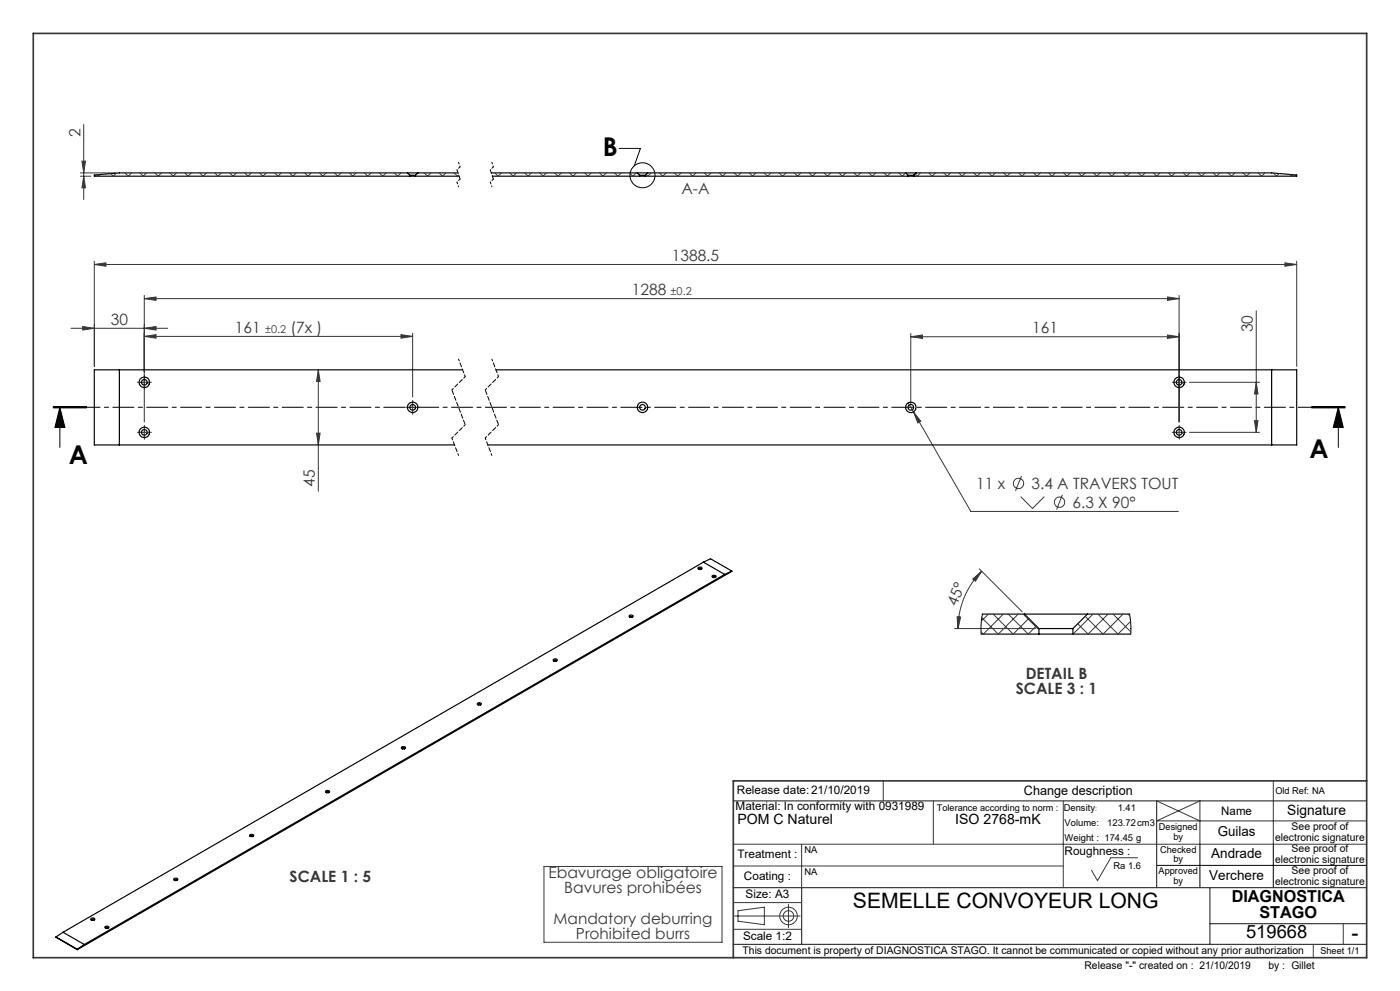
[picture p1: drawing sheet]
<svg xmlns="http://www.w3.org/2000/svg" width="420mm" height="297mm" viewBox="0 0 420 297" stroke-linecap="round" stroke-linejoin="round" font-family="sans-serif">
<g fill="none" stroke="#373737" stroke-width=".3">
<path d="M25.1 37.3v22.5M24.1 52.8h3.2M24.1 51.8h10.7M24.6 48.3h1l-.5 3.5zM25.1 52.8l.5 3.5h-1zM28.3 79.3l3.5-.5v1zM28.3 78.3v31.5M28.3 79.3h360.7M385.5 78.8l3.5 .5-3.5 .5zM389 78.3v31.5M21.3 98.4h29M24.8 97.9l3.5 .5-3.5 .5z"/>
<path d="M43.3 98.4l3.5-.5v1zM43.3 89.5l3.5-.5v1zM43.3 88.5v38M43.3 89.5h310.4M123.8 99.8v19.2M273.2 99.9v21.2M350.2 89l3.5 .5-3.5 .5zM353.7 88.5v38M376.9 93.1v36.5M42.1 114.6h2.5M43.3 100.8l3.5-.5v1zM43.3 100.8h80.5"/>
<path d="M95.5 110.8l.5 3.5h-1zM95.5 110.8v36.4M120.3 100.3l3.5 .5-3.5 .5zM273.2 100.9l3.6-.5v1zM273.2 100.9h80.5M350.2 100.4l3.5 .5-3.5 .5zM352.5 114.6h2.5M356.8 114.6h21.1M376.9 114.6l.5 3.5h-1.1zM42.1 129.6h2.5M43.3 128.3v2.5M95 129.8h1l-.5 3.5z"/>
<path d="M122.6 122.1h2.5M123.8 120.8v2.5M272.5 120.7l1.5 2.7M274 123.4l2.2 2.8-.9 .5zM274 123.4l17.3 29.9h62.2M352.5 129.6h2.5M353.7 128.3v2.5M356.8 129.6h21.1M376.3 126.1h1.1l-.5 3.5zM306.2 148.8l3.5 3.6 3.6-3.6M306.5 142.7l-1.8 4.4M318.7 148.3l-1.7 4.4"/>
<path d="M291.8 173.5l2.7-2.3-1.9 3zM293.8 170.5l12.8 12.8M294.5 171.2a24.4 24.4 0 0 0-7.1 17.2M286.4 188.4h24.3M287.1 184.9h1.1l-.8 3.5zM265 234v6M382 234v19M163.2 259.7h53.4v22.7h-53.4zM220 253h190M220 259.5h99M240.5 253v13M280 240v13"/>
<path d="M319 240v26M341.3 257.1h-8.1l-4 6.8-1.8-3.1M347 240l13 6M410 246h-63l13-6v13M220 278.5h20.5M220 270.5h20.5M220.3 274.5h19.7M221.4 272.9l7.9-1v5.2l-7.9-1zM236.5 271v7M403 276.8v6.2M394 283v4"/>
<circle cx="305.6" cy="144.9" r="1.56"/>
<circle cx="317.8" cy="150.5" r="1.56"/>
<circle cx="236.5" cy="274.5" r="1.58"/>
<circle cx="236.6" cy="274.5" r="2.63"/>
</g>
<g fill="none" stroke="#000" stroke-width=".3">
<path d="M185.8 44.5h6.3l-1.8 5.2M16 122.2h10zM16 122.1h10M16 121.9h10M18 122.1l1.5 6h-3zM18 122.1v12M393.5 122.1h10M393.5 121.9h10M393.5 122.2h10M401.5 122.1l1.5 6h-3zM401.5 122.1v12M347 259.4h63"/>
<path d="M360 253v13M382 253v13"/>
<circle cx="192.7" cy="52.5" r="3.8"/>
</g>
<path d="M403.5 122.1h-387.5" fill="none" stroke="#000" stroke-width=".3" stroke-dasharray="6.3 1.3 1.3 1.3" stroke-dashoffset="2.5"/>
<path d="M137.1 54.6l.5 1.4M137.6 48.6l.4 1.4M147.1 54.6l.5 1.4M147.6 48.6l.4 1.4M137.6 107.6l2 5.2M139.6 112.8l-4 4M147.6 107.6l2 5.2M149.6 112.8l-4 4M135.6 131.3l2 5.2M139.6 127.3l-4 4M145.6 131.3l2 5.2M149.6 127.3l-4 4" fill="none" stroke="#000" stroke-width=".3" stroke-dasharray="1.3 .6" stroke-dashoffset=".7"/>
<path d="M135.6 116.8l4 10.5M145.6 116.8l4 10.5" fill="none" stroke="#000" stroke-width=".3" stroke-dasharray="1.3 .6" stroke-dashoffset="-.2"/>
<path d="M138 50l-.9 .9M138 53.7l-.9 .9M148 50l-.9 .9M148 53.7l-.9 .9" fill="none" stroke="#000" stroke-width=".3" stroke-dasharray="1.3 .6" stroke-dashoffset=".6"/>
<path d="M137.1 50.9l.9 2.8M147.1 50.9l.9 2.8" fill="none" stroke="#000" stroke-width=".3" stroke-dasharray="1.3 .6" stroke-dashoffset=".1"/>
<g fill="none" stroke="#373737" stroke-width=".3" stroke-dasharray="30.5 1.3 1.3 1.3">
<path d="M42.1 114.6h-.9M43.3 113.3v-.8M43.3 115.8v.9M44.6 114.6h.8M352.5 114.6h-.8M353.8 113.3v-.8M353.8 115.8v.9M355 114.6h.9M42.1 129.6h-.9M43.3 128.3v-.8M43.3 130.8v.9M44.6 129.6h.8"/>
<path d="M122.6 122.1h-.9M123.8 120.8v-.8M123.8 123.3v.9M125.1 122.1h.8M352.5 129.6h-.8M353.8 128.3v-.8M353.8 130.8v.9M355 129.6h.9"/>
</g>
<path d="M220 240h190M347 240v26M220 266h190M240.5 266v17M363 266v17M363 276.8h47M220 283h190" fill="none" stroke="#373737" stroke-width=".35"/>
<path d="M10 10h400v277h-400zM410 234h-190v53" fill="none" stroke="#373737" stroke-width=".5"/>
<path d="M401.5 122.1l1.5 6h-3zM18 122.1l1.5 6h-3z" fill="#000"/>
<g fill="#373737">
<path d="M28.3 79.3l3.5-.5v1zM385.5 78.8l3.5 .5-3.5 .5zM24.8 97.9l3.5 .5-3.5 .5zM43.3 98.4l3.5-.5v1zM43.3 100.8l3.5-.5v1zM120.3 100.3l3.5 .5-3.5 .5zM43.3 89.5l3.5-.5v1zM350.2 89l3.5 .5-3.5 .5zM274 123.4l1.3 3.3 .9-.5zM273.2 100.9l3.6-.5v1zM350.2 100.4l3.5 .5-3.5 .5z"/>
<path d="M291.8 173.5l2.7-2.3-1.9 3zM287.1 184.9h1.1l-.8 3.5z"/>
<path d="M376.3 126.1h1.1l-.5 3.5zM376.9 114.6l.5 3.5h-1.1zM25.1 52.8l.5 3.5h-1zM24.6 48.3h1l-.5 3.5z"/>
<path d="M95.5 110.8l.5 3.5h-1zM95 129.8h1l-.5 3.5z"/>
</g>
<g fill="none" stroke="#000" stroke-width=".35">
<path d="M122.2 51.8h3.2M122.2 51.8h-86.4l-7.5 .7v.3h94.6M122.2 51.8l.7 .7M122.9 52.5h1.7M122.9 52.8h1.7M122.9 52.5v.3M124.6 52.8h13.1M124.6 52.5v.3M125.4 51.8h12M125.4 51.8l-.8 .7M147.4 51.8h43.8M147.7 52.8h44.2"/>
<path d="M191.2 51.8h3.1M191.2 51.8l.7 .7M191.9 52.5h1.7M191.9 52.8h1.7M191.9 52.5v.3M193.6 52.5v.3M193.6 52.8h78.8M194.3 51.8l-.7 .7M194.3 51.8h77.4M271.7 51.8h3.1M271.7 51.8l.7 .7M272.4 52.5h1.7"/>
<path d="M272.4 52.8h1.7M272.4 52.5v.3M274.1 52.5v.3M274.8 51.8h106.7l7.5 .7v.3h-114.9M274.8 51.8l-.7 .7M35.8 110.8v22.5M138.7 110.8h-110.4v22.5h108M148.8 110.8h240.2v22.5h-242.7M381.5 110.8v22.5M209.5 170.1a.57 .57 0 0 1 .7-.2 .57 .57 0 0 1 .3 .6 .69 .69 0 0 1-1.1-.3zM209.7 170.5a.35 .35 0 0 1 .3-.2 .35 .35 0 0 1 .3 .3l-.3-.2-.3 .2zM211 168.5l-192.1 110.9"/>
<path d="M211 168.5l6.4 3.7M211 168.5l2.1-1 6.4 3.6M213.6 172.6a.6 .6 0 0 1 .7-.3 .6 .6 0 0 1 .4 .7 .69 .69 0 0 1-1.1-.4zM213.9 173h.7M213.9 173.1l.3-.3 .3 .3M217.4 172.2l-192.1 110.9M219.5 171.1l-196.3 113.5M219.5 171.1l-2.1 1.1M166.1 197.6a.57 .57 0 0 1 .6-.2 .57 .57 0 0 1 .4 .6 .58 .58 0 0 1-.7 .2 .58 .58 0 0 1-.3-.6zM166.2 198.1l.7-.1-.5-.1-.1 .3M188.8 184.5a.6 .6 0 0 1 .7-.2 .6 .6 0 0 1 .4 .6 .6 .6 0 0 1-.7 .2 .6 .6 0 0 1-.4-.6zM189 185l.3-.3 .4 .3"/>
<path d="M189 185h.7M294.4 190h17.3M294.7 184h12.6M307.3 184h18.9M307.3 184l4.4 4.4M311.7 188.4h10.2M311.7 190h10.2M311.7 188.4v1.6M321.9 188.4v1.6M321.9 190h17.3M326.2 184l-4.3 4.4M326.2 184h12.6"/>
<path d="M143.3 210.7a.58 .58 0 0 1 .7-.1 .58 .58 0 0 1 .3 .6 .67 .67 0 0 1-1.1-.3zM144.1 211.2l-.6-.1 .3-.1 .3 .3M97.8 237a.58 .58 0 0 1 .6-.1 .58 .58 0 0 1 .4 .6 .57 .57 0 0 1-.7 .1 .57 .57 0 0 1-.3-.6zM98.6 237.5l-.7-.1 .5-.1 .2 .3M120.5 223.9a.67 .67 0 0 1 1.1 .3 .59 .59 0 0 1-.6 .3 .59 .59 0 0 1-.5-.6zM120.7 224.4l.3-.2 .4 .2v-.1a.35 .35 0 0 0-.4-.2 .35 .35 0 0 0-.3 .3M75 250.2a.61 .61 0 0 1 .6-.2 .61 .61 0 0 1 .4 .6 .6 .6 0 0 1-.7 .2 .6 .6 0 0 1-.3-.6zM75.2 250.7l.3-.3 .3 .3M75.2 250.7h.6M18.9 279.4l-2.1 1.4M18.9 279.4l6.4 3.7M27.3 275.3a.59 .59 0 0 1 .7-.2 .59 .59 0 0 1 .4 .6 .58 .58 0 0 1-.7 .2 .58 .58 0 0 1-.4-.6z"/>
<path d="M27.5 275.8l.2-.3 .4 .1 .1 .2M27.5 275.7h.7M31.6 277.7a.58 .58 0 0 1 .6-.2 .58 .58 0 0 1 .4 .6 .69 .69 0 0 1-1.1-.3zM31.7 278.2v-.1a.35 .35 0 0 1 .4-.2 .35 .35 0 0 1 .3 .3M31.7 278.2h.7M52.2 263.3a.57 .57 0 0 1 .7-.2 .57 .57 0 0 1 .3 .6 .57 .57 0 0 1-.6 .2 .57 .57 0 0 1-.4-.6zM52.4 263.7l.4-.1 .3 .2-.4-.1-.3 .2zM16.8 280.8l6.4 3.7M16.8 280.8l6.4 3.8M23.2 284.5v.1M25.3 283.1l-2.1 1.4"/>
<circle cx="43.3" cy="114.6" r="1.57"/>
<circle cx="43.3" cy="114.6" r=".85"/>
<circle cx="353.7" cy="114.6" r="1.57"/>
<circle cx="353.7" cy="114.6" r=".85"/>
<circle cx="43.3" cy="129.6" r="1.57"/>
<circle cx="43.3" cy="129.6" r=".85"/>
<circle cx="123.8" cy="122.1" r="1.57"/>
<circle cx="123.8" cy="122.1" r=".85"/>
<circle cx="192.7" cy="122.1" r=".85"/>
<circle cx="192.8" cy="122.1" r="1.58"/>
<circle cx="273.2" cy="122.1" r="1.57"/>
<circle cx="273.2" cy="122.1" r=".85"/>
<circle cx="353.7" cy="129.6" r="1.57"/>
<circle cx="353.7" cy="129.6" r=".85"/>
</g>
<g fill="none" stroke="#373737" stroke-width=".3">
<path d="M30 52.3l-.5 .5-.4-.4M34.9 51.9l-.9 .9-.8-.8M37.5 51.8l1 1 1-1M42 51.8l1 1 1-1M46.5 51.8l.9 1 1.1-1M50.9 51.8l1.1 1 1-1M55.5 51.8l.9 1 1-1M59.9 51.8l1 1 1-1M64.4 51.8l1 1 1-1M68.9 51.8l1 1 1-1M73.4 51.8l1 1 1-1M77.9 51.8l1 1 1-1"/>
<path d="M82.4 51.8l1 1 1-1M86.9 51.8l1 1 1-1M91.4 51.8l1 1 1-1M95.8 51.8l1 1 1.1-1M100.3 51.8l1.1 1 .9-1M104.8 51.8l1 1 1-1M109.3 51.8l1 1 1-1M113.8 51.8l1 1 1-1M118.3 51.8l1 1 1-1M127.3 51.8l1 1 1-1M131.8 51.8l1 1 1-1M136.3 51.8l1 1 .3-.3"/>
<path d="M148.4 51.8l1 1 1.1-1M152.9 51.8l1.1 1 .9-1M157.4 51.8l1 1 1-1M161.9 51.8l1 1 1-1M166.4 51.8l1 1 1-1M170.9 51.8l1 1 1-1M175.4 51.8l1 1 1-1M179.9 51.8l1 1 1-1M184.4 51.8l1 1 1-1M188.8 51.8l1.1 1 1-1M195.3 51.8l-1 1-.5-.5M197.8 51.8l1 1 1-1"/>
<path d="M202.3 51.8l1 1 1-1M206.8 51.8l1 1 1-1M211.3 51.8l1 1 1-1M215.8 51.8l1 1 1-1M220.3 51.8l1 1 1-1M224.8 51.8l1 1 1-1M229.3 51.8l1 1 1-1M233.8 51.8l1 1 1-1M238.3 51.8l1 1 .9-1M242.7 51.8l1 1 1.1-1M247.2 51.8l1 1 1-1M251.7 51.8l1 1 1-1"/>
<path d="M256.2 51.8l1 1 1-1M260.7 51.8l1 1 1-1M265.2 51.8l1 1 1-1M269.7 51.8l1 1 1-1M276.2 51.8l-1 1-.7-.7M278.7 51.8l.9 1 1.1-1M283.1 51.8l1.1 1 1-1M287.7 51.8l.9 1 1-1M292.1 51.8l1 1 1-1M296.6 51.8l1 1 1-1M301.1 51.8l1 1 1-1M305.6 51.8l1 1 1-1"/>
<path d="M310.1 51.8l1 1 1-1M314.6 51.8l1 1 1-1M319.1 51.8l1 1 1-1M323.6 51.8l1 1 1-1M328 51.8l1 1 1.1-1M332.5 51.8l1.1 1 .9-1M337 51.8l1 1 1-1M341.5 51.8l1 1 1-1M346 51.8l1 1 1-1M350.5 51.8l1 1 1-1M355 51.8l1 1 1-1M359.5 51.8l1 1 1-1"/>
<path d="M364 51.8l1 1 1-1M368.5 51.8l1 1 1-1M373 51.8l.9 1 1.1-1M377.4 51.8l1.1 1 .9-1M382 51.9l.9 .9 .9-.8M386.9 52.3l.5 .5 .5-.4M296.5 184l-2.1 2.1M298 184l6 6 4.6-4.7M301 184l-6 6-.7-.6M302.5 184l6 6 2.4-2.4M305.5 184l-6 6-5-4.9M307 184l4.7 4.8"/>
<path d="M327.9 184l-6 6M329.4 184l6 6 3.8-3.7M332.4 184l-6 6-3.1-3.1M333.9 184l5.4 5.4M336.9 184l-6 6-5.3-5.3M338.4 184l.5 .6"/>
</g>
<path d="M294.7 184l-.4 3.1 .1 2.9M338.8 184l.5 3.4-.1 2.6" fill="none" stroke="#000" stroke-width=".3"/>
<g font-size="7.8">
<text x="180.8" y="46.7">B</text>
<text x="392.8" y="137.3">A</text>
<text x="20.6" y="139">A</text>
</g>
<g font-size="6.3">
<text x="255.9" y="272">SEMELLE CONVOYEUR LONG</text>
<text x="405.4" y="281.7">-</text>
</g>
<text font-size="5.5" x="373.8" y="281.3">519668</text>
<g font-size="4.9">
<text x="369.5" y="270.3">DIAGNOSTICA</text>
<text x="377.8" y="275.2">STAGO</text>
</g>
<g font-size="4.7" fill="#373737">
<text x="24.1" y="41.2" transform="rotate(-90 24.1 41.2)">2</text>
<text x="204.4" y="58.2">A-A</text>
<text x="201.6" y="78.3">1388.5</text>
<text x="189.6" y="88.5">1288</text>
<text x="33.2" y="97.3">30</text>
<text x="70.5" y="99.8">161</text>
<text x="87.1" y="99.8">(7x )</text>
<text x="309.6" y="99.9">161</text>
<text x="375.9" y="99.6" transform="rotate(-90 375.9 99.6)">30</text>
<text x="94.5" y="145.9" transform="rotate(-90 94.5 145.9)">45</text>
<text x="292.9" y="146.6">11 x</text>
<text x="309.4" y="146.6">3.4 A TRAVERS TOUT</text>
<text x="321.7" y="152.2">6.3 X 90°</text>
<text x="287" y="181.9" transform="rotate(-67 287 181.9)">45°</text>
<text x="307.7" y="203.6">DETAIL B</text>
<text x="304.7" y="208.1">SCALE 3 : 1</text>
<text x="164.5" y="263.2">Ebavurage obligatoire</text>
<text x="86.9" y="264.2">SCALE 1 : 5</text>
<text x="169.3" y="267.7">Bavures prohibées</text>
</g>
<g font-size="4.6" fill="#373737">
<text x="166.1" y="276.8">Mandatory deburring</text>
<text x="172.8" y="281.4">Prohibited burrs</text>
</g>
<g font-size="4.2">
<text x="386.2" y="244.2">Signature</text>
<text x="221.2" y="247.1">POM C Naturel</text>
<text x="286.6" y="247.1">ISO 2768-mK</text>
</g>
<g font-size="4.1">
<text x="365.3" y="250.5">Guilas</text>
<text x="363.4" y="257.2">Andrade</text>
<text x="362.8" y="263.7">Verchere</text>
</g>
<text font-size="3.9" x="307.2" y="238.1">Change description</text>
<g font-size="3.5">
<text x="221.1" y="238.1">Release date:21/10/2019</text>
<text x="220.7" y="242.8">Material: In conformity with 0931989</text>
<text x="366.4" y="244.2">Name</text>
<text x="221.2" y="257.2">Treatment :</text>
<text x="319.4" y="256.3">Roughness :</text>
<text x="223.2" y="263.7">Coating :</text>
<text x="223.7" y="269.2">Size: A3</text>
<text x="222.9" y="281.7">Scale 1:2</text>
</g>
<g font-size="3.3" fill="#373737">
<text x="201.2" y="88.5">±0.2</text>
<text x="79.5" y="99.8">±0.2</text>
</g>
<g font-size="3.2">
<text x="382.6" y="252">electronic signature</text>
<text x="387.5" y="248.8">See proof of</text>
<text x="387.5" y="255.4">See proof of</text>
<text x="382.6" y="258.6">electronic signature</text>
<text x="387.5" y="262">See proof of</text>
<text x="382.6" y="265.1">electronic signature</text>
<text x="222.8" y="285.9">This document is property of DIAGNOSTICA STAGO. It cannot be communicated or copied without any prior authorization</text>
<text x="325.3" y="290.5">Release &quot;-&quot; created on : 21/10/2019</text>
<text x="380.5" y="290.5">by : Gillet</text>
</g>
<g font-size="2.8">
<text x="382.6" y="238">Old Ref: NA</text>
<text x="319.1" y="243">Density</text>
<text x="335.3" y="243">1.41</text>
<text x="319.4" y="247.5">Volume:</text>
<text x="332.2" y="247.5">123.72cm3</text>
<text x="347.7" y="248.9">Designed</text>
<text x="352" y="251.7">by</text>
<text x="241.3" y="255.7">NA</text>
<text x="319.4" y="252.1">Weight : 174.45 g</text>
<text x="348" y="255.5">Checked</text>
<text x="241.3" y="262.3">NA</text>
<text x="334" y="260.3">Ra 1.6</text>
<text x="347.6" y="262">Approved</text>
<text x="352" y="258.4">by</text>
<text x="352" y="264.8">by</text>
<text x="396.1" y="285.8">Sheet 1/1</text>
</g>
<text font-size="2.7" x="281.1" y="243.1">Tolerance according to norm :</text>
<text font-size="2.1" x="328.5" y="243">:</text>
</svg>
